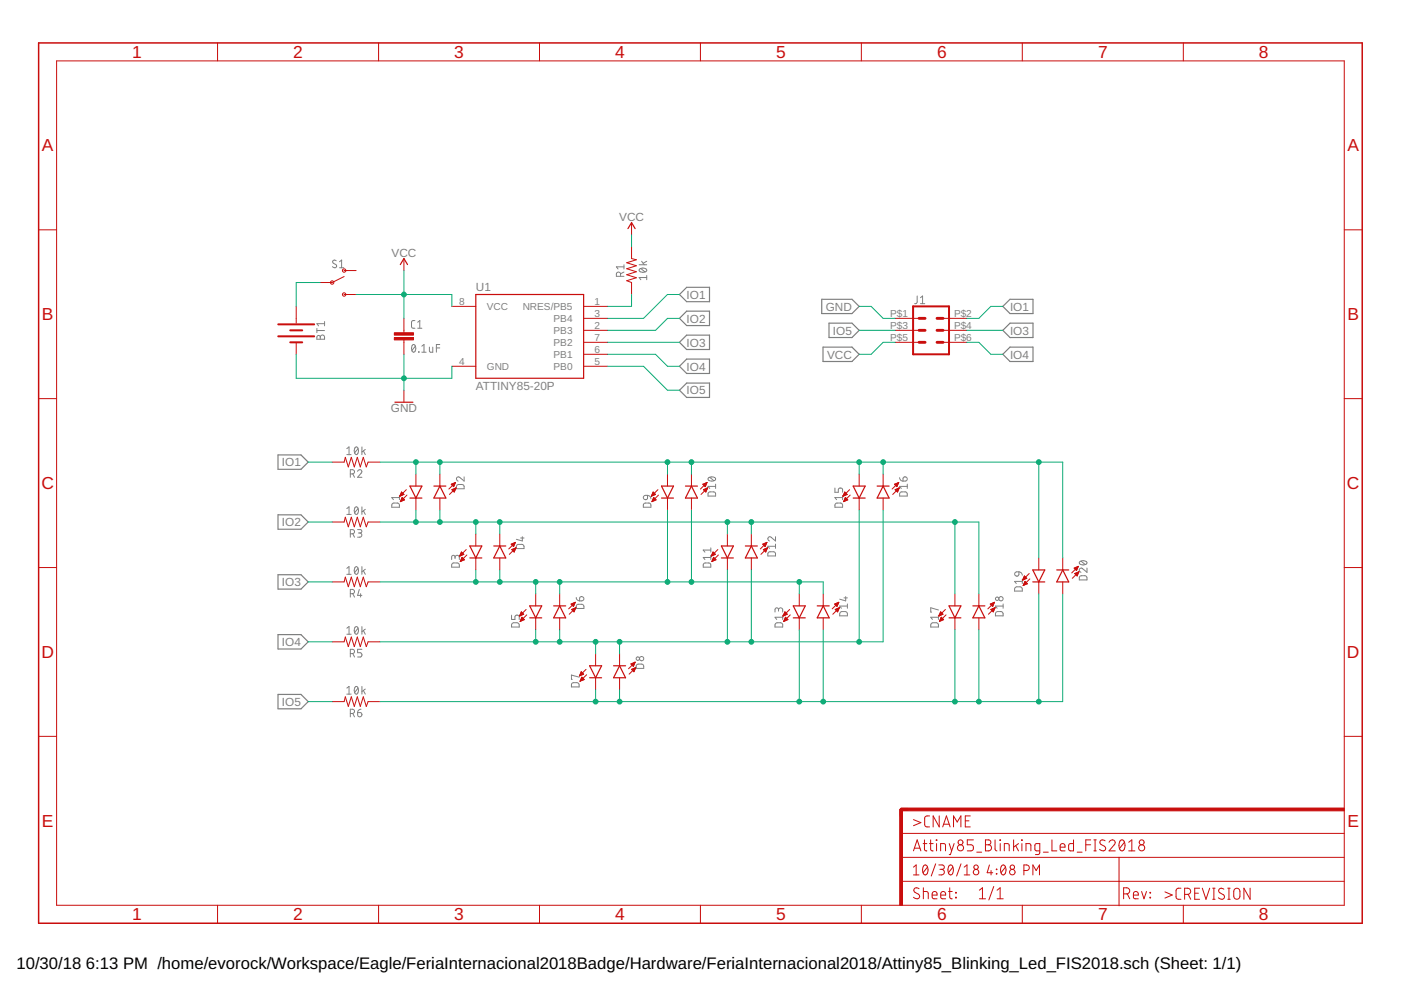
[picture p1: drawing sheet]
<svg xmlns="http://www.w3.org/2000/svg" width="297mm" height="210mm" viewBox="0 0 297 210" stroke-linecap="round" stroke-linejoin="round" font-family="sans-serif">
<g fill="none" stroke="#808080" stroke-width=".21">
<path d="M71.3 55.3l-.2-.1a.38 .38 0 0 0-.5 .1 .38 .38 0 0 0 .1 .5l.5 .3a.44 .44 0 0 1-.1 .7 .44 .44 0 0 1-.6-.3M72 55.5l.4-.4v1.7M72 56.8h.9M131.6 58.6v-.5a.44 .44 0 0 0-.5-.4 .44 .44 0 0 0-.4 .4v.5h1.6M132.3 57.7l-.7 .3M132.3 56.6h-1.6l.3 .4M132.3 56.1v.9M135.5 56.1h1.6M135.6 57a1 1 0 0 1 1.5 .3 .95 .95 0 0 1-1.6 0zM135.9 56.9l.9 .8M136 55.4l.6 .7M137.1 58.8h-1.6l.4 .5"/>
<path d="M137.1 58.4v.9M137.1 55.4l-.7 .4M67.2 69.6v.9M67.2 70.1h1.6M67.3 71.2l.4-.1 .2 .4a.46 .46 0 0 1 .5-.5 .46 .46 0 0 1 .4 .5v.4h-1.6zM67.9 71.5v.4M68.8 68.2v.9M68.8 68.6h-1.6l.3 .5M87.5 73.2l.1-.1a.8 .8 0 0 1 .6 .5 .8 .8 0 0 1-.2 .8l-.3 .3a1.04 1.04 0 0 1-.2-1.5zM88 68h-.5l-.3 .3 .1 1.1 .2 .2h.5M88.1 73.4l-.8 .9M88.6 69.6h.9"/>
<path d="M88.6 68.3l.4-.3v1.6M88.8 74.6v.1zM89.4 74.7h.9M89.4 73.4l.5-.4v1.7M91 73.6l.1 .9 .2 .2h.5v-1.1M92.5 73.8h.7M93.2 73h-.7v1.7M194.5 62.8l-.1 1.4-.2 .2h-.3M195.2 64.4h.9M195.2 63.1l.4-.3v1.6M73.5 95.1l.5-.3v1.6M73.5 96.4h.9"/>
<path d="M75.3 94.9l.3-.1a.97 .97 0 0 1 0 1.6 1.03 1.03 0 0 1-.3-1.5zM75.8 99.9a.44 .44 0 0 1 .7-.3 .44 .44 0 0 1 .1 .7l-.8 .9h.9M75.9 95.1l-.7 .9M76.7 94.8v1.6M77 95.6l.4 .8M77.4 95.3l-.7 .5M73.5 107.8l.5-.3v1.6M73.5 109.1h.9M74.3 100.5h.4a.44 .44 0 0 0 .5-.5 .44 .44 0 0 0-.5-.4h-.4v1.6M74.3 113.2h.4a.44 .44 0 0 0 .5-.5 .44 .44 0 0 0-.5-.4h-.4v1.6M74.8 100.5l.4 .7M74.8 113.2l.4 .7"/>
<path d="M75.3 107.6l.3-.1a.95 .95 0 0 1 0 1.6 1 1 0 0 1-.3-1.5zM75.8 112.3h.6a.36 .36 0 0 1 .3 .3 .36 .36 0 0 1-.3 .4h-.4M75.9 107.8l-.7 .9M76.3 113a.44 .44 0 0 1 .4 .5 .44 .44 0 0 1-.4 .4h-.5M76.7 107.5v1.6M77 108.3l.4 .8M77.4 108l-.7 .5M83.2 106.8l1.2-.1 .2 .2 .1 .6h-1.6zM84.7 105v.9M84.7 105.5h-1.6l.3 .4M95.9 119.5l1.2-.1 .2 .2 .1 .6h-1.6zM96.5 118.2a.46 .46 0 0 1 .4-.5 .46 .46 0 0 1 .5 .5v.4"/>
<path d="M96.5 118.4v-.3a.36 .36 0 0 0-.4-.4 .36 .36 0 0 0-.3 .4v.5M96.9 102.8h1.2l.3 .2v.6h-1.6zM98.4 101.1v.9l-.9-.8a.44 .44 0 0 0-.7 .2 .44 .44 0 0 0 .3 .6M109.6 115.5l1.2-.1 .3 .3v.6h-1.6zM110.4 114.1h.7M110.7 113.8v.9l-1.2-.4M136.5 106.8l1.2-.1 .3 .2v.6h-1.6zM136.5 105.2l.8-.2v.6a.45 .45 0 0 1-.7 .3 .45 .45 0 0 1-.1-.7zM137.3 105l.6 .3 .1 .5M149.2 119.5l1.2-.1 .3 .2v.6h-1.6zM150.2 101.3a1 1 0 0 1 1.5 .3 .95 .95 0 0 1-1.6 0zM150.2 104.4l1.2-.1 .3 .3v.6h-1.6z"/>
<path d="M150.5 101.2l.9 .7M150.7 116.2v.9M150.7 117.7v.9M150.7 118.2h-1.6l.4 .4M150.7 116.6h-1.6l.4 .5M151.7 102.7v.9M151.7 103.1h-1.6l.4 .5M162.9 117.1l1.2-.1 .3 .3v.6h-1.6zM164.4 113.8v.9l-.9-.8a.45 .45 0 0 0-.7 .2 .45 .45 0 0 0 .4 .6M164.4 115.4v.9M164.4 115.8h-1.6l.4 .5M177 103.5v.9h.7v-.6a.46 .46 0 0 1 .5-.3 .46 .46 0 0 1 .4 .3v.6"/>
<path d="M177.2 106.8l1.2-.1 .2 .2v.6h-1.6zM178.6 105.5h-1.6l.4 .4M178.6 105v.9M190.7 101.3l.3 .6 .5 .1M190.9 104.4l1.2-.1 .2 .3 .1 .6h-1.7zM191.6 101.2a.46 .46 0 0 1 .7 .1 .46 .46 0 0 1-.4 .7h-.4zM192.4 103.1h-1.7l.4 .5M192.4 102.7v.9M228.9 119.1a1.03 1.03 0 0 1 1.6 .2 .97 .97 0 0 1-1.7 0zM229.2 119l.9 .7M73.5 120.5l.5-.4v1.7M73.5 133.2l.5-.4v1.7"/>
<path d="M73.5 121.8h.9M73.5 134.5h.9M74.3 125.9h.4a.46 .46 0 0 0 .5-.5 .46 .46 0 0 0-.5-.4h-.4v1.6M74.3 138.6h.4a.46 .46 0 0 0 .5-.5 .46 .46 0 0 0-.5-.4h-.4v1.6M74.8 125.9l.4 .7M74.8 138.6l.4 .7M75.3 120.3l.3-.2a.97 .97 0 0 1 0 1.7 1 1 0 0 1-.3-1.5zM75.3 132.9l.3-.1a.97 .97 0 0 1 0 1.7 1.02 1.02 0 0 1-.3-1.6zM75.9 120.5l-.7 .9M75.9 133.2l-.7 .9M76.2 125l-.4 1.2h.9M76.5 125.9v.7"/>
<path d="M76.7 137.7h-.9v.7h.6a.46 .46 0 0 1 .3 .4 .46 .46 0 0 1-.3 .5h-.6M76.7 120.1v1.7M76.7 132.8v1.7M77 121l.4 .8M77 133.7l.4 .8M77.4 120.7l-.7 .5M77.4 133.4l-.7 .5M108.5 130.4v.9h.7v-.5a.46 .46 0 0 1 .4-.4 .46 .46 0 0 1 .5 .4v.5M108.6 132.2l.3-.2 .9 .1 .2 .2 .1 .6h-1.6zM122.2 126.7l.1 .4 .6 .3M122.3 128.2l1.2-.1 .3 .3v.6h-1.6zM123 126.6a.46 .46 0 0 1 .7 .2 .46 .46 0 0 1-.4 .6h-.4z"/>
<path d="M164.5 132.2l.3-.2 .9 .1 .2 .2v.6h-1.6zM165.1 129.3a.44 .44 0 0 1 .4-.4 .44 .44 0 0 1 .4 .4v.5M165.1 129.6v-.4a.37 .37 0 0 0-.4-.3 .37 .37 0 0 0-.4 .3v.6M165.9 130.4v.9M165.9 130.9h-1.6l.4 .4M178.2 129.8l.3-.1h.9l.2 .3 .1 .6h-1.7zM178.9 126.8h.8M179.3 126.5v.9l-1.3-.4M179.7 128.1v.9M179.7 128.5h-1.7l.4 .5M197.5 132.2l.3-.2 .9 .1 .2 .2 .1 .6h-1.7zM199 130.9h-1.7l.4 .4"/>
<path d="M199 129.3l-1.7-.4v.9h.2M199 130.4v.9M211.2 129.8l.3-.1h.9l.2 .3 .1 .6h-1.6zM212.7 128.5h-1.6l.3 .5M212.7 128.1v.9M215.2 124.6l.4-.2 .9 .1 .2 .2v.6h-1.6zM215.2 121.4l.8-.2v.6a.46 .46 0 0 1-.6 .3 .46 .46 0 0 1-.2-.7zM216 121.2l.5 .2 .2 .6M216.7 122.8v.9M216.7 123.3h-1.6l.4 .4M229 122.2l1.2-.1 .2 .2 .1 .7h-1.7zM230.5 120.4v.9l-.9-.7a.44 .44 0 0 0-.8 .1 .44 .44 0 0 0 .4 .6"/>
<path d="M73.5 145.9l.5-.4v1.7M73.5 147.2h.9M74.3 151.3h.4a.46 .46 0 0 0 .5-.5 .46 .46 0 0 0-.5-.4h-.4v1.6M74.8 151.3l.4 .7M75.3 145.6h.1a.8 .8 0 0 1 .7 .5 .8 .8 0 0 1-.2 .8l-.2 .3a.8 .8 0 0 1-.7-.6 .8 .8 0 0 1 .2-.8zM75.8 151.1h.6a.45 .45 0 0 1 .3 .5 .45 .45 0 0 1-.5 .4 .45 .45 0 0 1-.4-.5zM75.9 145.9l-.7 .9M76.5 150.4l-.6 .3-.1 .4M76.7 145.5v1.7M77 146.4l.4 .8M77.4 146.1l-.7 .5M121.3 144.9l1.2-.1 .2 .2 .1 .6h-1.6z"/>
<path d="M122.8 143.6l-1.6-.5v.9h.1M135 140.9l.3-.1h.9l.3 .3v.6h-1.6z"/>
<circle cx="135.2" cy="139.6" r=".37"/>
<circle cx="136" cy="139.6" r=".46"/>
<circle cx="211.4" cy="127" r=".36"/>
<circle cx="212.2" cy="126.9" r=".46"/>
</g>
<g fill="none" stroke="#808080" stroke-width=".25">
<path d="M144.1 62.4l1.5-1.5h4.8v3.1h-4.8zM144.1 67.5l1.5-1.5h4.8v3h-4.8zM144.1 72.6l1.5-1.5h4.8v3h-4.8zM144.1 77.7l1.5-1.6h4.8v3.1h-4.8zM174.2 63.5h6.4l1.6 1.5-1.6 1.5h-6.4zM174.5 73.6h6.1l1.6 1.5-1.6 1.5h-6.1zM175.8 68.5h4.8l1.6 1.5-1.6 1.6h-4.8zM212.6 65l1.5-1.5h4.9v3h-4.9zM212.6 75.1l1.5-1.5h4.9v3h-4.9zM212.6 70l1.5-1.5h4.9v3.1h-4.9zM58.9 96.5h4.9l1.5 1.5-1.5 1.5h-4.9zM144.1 82.7l1.5-1.5h4.8v3.1h-4.8z"/>
<path d="M58.9 109.2h4.9l1.5 1.5-1.5 1.5h-4.9zM58.9 121.9h4.9l1.5 1.5-1.5 1.5h-4.9zM58.9 134.6h4.9l1.5 1.5-1.5 1.5h-4.9zM58.9 147.2h4.9l1.5 1.6-1.5 1.5h-4.9z"/>
</g>
<g fill="none" stroke="#c90d0c" stroke-width=".25">
<path d="M84.9 56.1l.7-1.3 .8 1.3M133.1 48.5l.8-1.3 .8 1.3M100.9 62.4h22.8v17.8h-22.8zM83.7 85.3h3.8M86.9 103.1h2.6l-1.3 2.5zM86.9 105.6h2.6M92 103.1h2.5M93.3 103.1l1.2 2.5h-2.5zM99.6 115.8h2.6l-1.3 2.5zM99.6 118.3h2.6M104.7 115.8h2.5M106 115.8l1.2 2.5h-2.5z"/>
<path d="M140.3 105.6h2.5M140.3 103.1h2.5l-1.3 2.5zM145.3 103.1h2.6M146.6 103.1l1.3 2.5h-2.6zM153 118.3h2.5M153 115.8h2.5l-1.3 2.5zM158 115.8h2.6M159.3 115.8l1.3 2.5h-2.6zM180.9 105.6h2.5M180.9 103.1h2.5l-1.2 2.5zM186 103.1h2.5M187.2 103.1l1.3 2.5h-2.5z"/>
<path d="M112.3 128.5h2.6l-1.3 2.5zM112.3 131h2.6M117.4 128.5h2.5M118.7 128.5l1.2 2.5h-2.5zM168.2 131h2.5M168.2 128.5h2.5l-1.2 2.5zM173.3 128.5h2.5M174.5 128.5l1.3 2.5h-2.5zM201.2 131h2.5M201.2 128.5h2.5l-1.2 2.5zM206.3 128.5h2.5M207.5 128.5l1.3 2.5h-2.5z"/>
<path d="M219 120.8h2.5l-1.3 2.6zM219 123.4h2.5M224 120.8h2.6M225.3 120.8l1.3 2.6h-2.6zM125 141.2h2.6l-1.3 2.5zM125 143.7h2.6M130.1 141.2h2.5M131.4 141.2l1.2 2.5h-2.5z"/>
</g>
<g fill="none" stroke="#c90d0c" stroke-width=".21">
<path d="M12 12.9h273v179h-273zM46.1 9.1v3.8M80.3 9.1v3.8M114.4 9.1v3.8M148.5 9.1v3.8M182.6 9.1v3.8M216.7 9.1v3.8M250.9 9.1v3.8M8.2 48.7h3.8M73 58.6l-2.6 1.3h-2.5M73 57.4h2.5M85.6 54.8v2.6"/>
<path d="M133.9 52.3v2.5l1 .3-2 .6 2 .6-2 .7 2 .6-2 .7 2 .6-2 .6 1 .4v2.5M133.9 47.2v2.5M285 48.7h3.8M62.8 65v3.5M62.8 72.6v2.5M73 62.4h2.5M85.6 67.5v3M85.6 72.1v3M95.8 77.7h5.1M95.8 65h5.1M123.7 77.7h5.1M123.7 75.1h5.1"/>
<path d="M123.7 72.6h5.1M123.7 70h5.1M123.7 67.5h5.1M123.7 65h5.1M189.8 72.6h5.1M189.8 70h5.1M189.8 67.5h5.1M199.9 72.6h5.1M199.9 70h5.1M199.9 67.5h5.1M8.2 84.5h3.8M70.4 98h2.6l.2-1 .7 2 .6-2 .6 2 .7-2 .6 2 .6-2 .7 2 .3-1h2.6"/>
<path d="M85.6 82.7v2.6M285 84.5h3.8M70.4 110.7h2.6l.2-1 .7 2 .6-2 .6 2 .7-2 .6 2 .6-2 .7 2 .3-1h2.6M84.8 105.2h.1M84.8 105.1h.3M84.9 105h.5M84.9 104.8h.7M84.9 106.3h.2M85 104.7h.5M85 106.2h.3M85 104.6h.4M85 106h.6"/>
<path d="M85.1 105.9h.6M85.1 104.5h.2M85.1 104.4h.1M85.1 105.8h.5M85.2 105.7h.3M85.2 105.6h.2M85.3 105.5l.5 .5-.9 .4zM85.6 104.8l-.5-.5-.3 .9M85.6 104.8l-.8 .4M86.1 103.8l-1.3 1.4M86.3 105l-1.4 1.4M88.2 100.5v2.6"/>
<path d="M88.2 105.6v2.5M93.3 100.5v2.6M93.3 105.6v2.5M95.7 102.7l.9-.4-.4 .9zM95.7 102.7h.7M95.8 102.8h.6M95.8 103.8l.9-.4-.4 .9zM95.9 103.9h.6M95.9 102.9h.4M96 104h.5M96 103.8h.6M96 102.6h.5"/>
<path d="M96 103h.3M96.1 104.1h.3M96.1 103.1h.1M96.2 104.2h.2M96.3 103.6h.3M96.3 102.4h.2M96.5 103.5h.2M96.6 102.3l-1.4 1.4M96.6 102.3h.1M96.7 103.4l-1.4 1.4M97.5 117.9h.1M97.5 117.8h.4"/>
<path d="M97.6 117.6h.5M97.6 117.5h.7M97.6 119h.3M97.7 117.4h.5M97.7 118.8h.4M97.7 117.3h.4M97.7 118.7h.7M97.8 117.1h.2M97.8 118.6h.6M97.8 117l.5 .5-.8 .4zM97.8 118.5h.5M97.9 118.3h.2"/>
<path d="M97.9 118.2h.1M98 118.2l.5 .5-.9 .4zM98.8 116.5l-1.3 1.4M99 117.7l-1.4 1.4M100.9 113.2v2.6M100.9 118.3v2.5M106 113.2v2.6M106 118.3v2.5M108.4 115.4l.9-.4-.4 .9zM108.5 115.4h.6M108.5 115.3h.6M108.5 116.5l.9-.4-.4 .9z"/>
<path d="M108.5 116.5h.7M108.6 115.6h.4M108.6 116.6h.6M108.7 115.7h.3M108.8 116.8h.3M108.8 116.4h.5M108.8 115.2h.4M108.8 115.8h.1M108.9 116.9h.2M109 116.3h.3M109.1 115.1h.1M109.3 115l-1.4 1.4"/>
<path d="M109.3 116.2h.1M109.4 116.1l-1.4 1.4M138.1 105.2h.1M138.2 105.1h.2M138.2 105h.5M138.3 104.8h.7M138.3 106.3h.1M138.3 104.7h.6M138.3 106.2h.4M138.4 104.6h.3M138.4 106h.6M138.4 104.5h.2"/>
<path d="M138.4 105.9h.6M138.5 105.8h.4M138.5 104.4h.1M138.5 105.7h.3M138.6 105.6h.1M138.6 105.5l.5 .5-.9 .4zM139 104.8l-.5-.5-.4 .9M139 104.8l-.9 .4M139.5 103.8l-1.4 1.4M139.6 105l-1.4 1.4M141.5 100.5v2.6M141.5 105.6v2.5"/>
<path d="M146.6 100.5v2.6M146.6 105.6v2.5M149 102.7l.9-.4-.4 .9zM149.1 102.7h.7M149.1 102.8h.6M149.1 103.8l.9-.4-.4 .9zM149.2 103.9h.6M149.2 102.9h.4M149.3 104h.5M149.3 103.8h.6M149.3 102.6h.5M149.4 103h.2"/>
<path d="M149.4 104.1h.3M149.5 103.1h.1M149.5 104.2h.2M149.6 103.6h.3M149.6 102.4h.2M149.9 103.5h.1M149.9 102.3h.1M149.9 102.3l-1.4 1.4M150 103.4l-1.4 1.4M150.8 117.9h.1M150.9 117.8h.3M150.9 117.6h.6"/>
<path d="M151 117.5h.6M151 119h.2M151 117.4h.5M151 118.8h.4M151.1 117.3h.3M151.1 118.7h.6M151.1 118.6h.6M151.1 117.1h.2M151.2 118.5h.4M151.2 117l.5 .5-.9 .4zM151.2 118.3h.3M151.3 118.2h.1"/>
<path d="M151.3 118.2l.5 .5-.9 .4zM152.2 116.5l-1.4 1.4M152.3 117.7l-1.4 1.4M154.2 113.2v2.6M154.2 118.3v2.5M159.3 113.2v2.6M159.3 118.3v2.5M161.7 115.4l.9-.4-.4 .9zM161.8 115.4h.6M161.8 115.3h.7M161.9 116.5h.7M161.9 115.6h.4"/>
<path d="M162 116.6h.5M162 115.7h.3M162.1 116.4h.5M162.1 116.8h.4M162.1 115.2h.4M162.1 115.8h.1M162.2 116.9h.2M162.3 117h.1M162.4 116.3h.3M162.4 115.1h.2M162.6 115l-1.4 1.4M162.6 116.2h.1"/>
<path d="M162.7 116.1l-1.4 1.4M162.7 116.1l-.4 .9M162.7 116.1l-.9 .4 .5 .5M178.7 105.2h.1M178.8 105.1h.2M178.8 105h.5M178.9 104.8h.7M178.9 106.3h.1M178.9 104.7h.6M178.9 106.2h.4M179 104.6h.4M179 106h.6"/>
<path d="M179 104.5h.2M179 105.9h.7M179.1 104.4h.1M179.1 105.8h.5M179.1 105.7h.3M179.2 105.6h.1M179.2 105.5l.5 .5-.8 .4zM179.6 104.8l-.5-.5-.4 .9M179.6 104.8l-.9 .4M180.1 103.8l-1.4 1.4M180.3 105l-1.4 1.4M182.2 100.5v2.6"/>
<path d="M182.2 105.6v2.5M187.2 100.5v2.6M187.2 105.6v2.5M189.7 102.7h.7M189.8 102.8h.5M189.8 103.8l.9-.4-.4 .9zM189.8 103.9h.7M189.9 102.9h.4M189.9 104h.5M189.9 103.8h.6M190 102.6h.4M190 103h.2"/>
<path d="M190.1 104.1h.3M190.1 103.1h.1M190.2 104.2h.1M190.2 103.6h.4M190.2 102.4h.3M190.5 103.5h.1M190.5 102.3h.1M190.5 102.3l-1.4 1.4M190.5 102.3l-.3 .9-.5-.5M190.5 102.3l-.8 .4M190.7 103.4l-1.4 1.4M220.2 118.3v2.5"/>
<path d="M225.3 118.3v2.5M8.2 120.3h3.8M70.4 123.4h2.6l.2-1 .7 2 .6-2 .6 2 .7-2 .6 2 .6-2 .7 2 .3-1h2.6M70.4 136.1h2.6l.2-1 .7 2 .6-2 .6 2 .7-2 .6 2 .6-2 .7 2 .3-1h2.6M110.2 130.5h.2M110.2 130.4h.4M110.3 130.3h.6M110.3 131.7h.1M110.3 130.2h.7M110.3 131.6h.3M110.4 130h.4M110.4 131.5h.5"/>
<path d="M110.4 129.9h.3M110.4 131.4h.8M110.5 131.3h.5M110.5 129.8h.1M110.5 129.7l.5 .5-.8 .4zM110.6 131.1h.3M110.6 131h.2M110.7 130.9l.5 .5-.9 .4M110.7 130.9l-.4 .9M110.7 130.9h.1M111.5 129.2l-1.3 1.4M111.7 130.4l-1.4 1.4"/>
<path d="M113.6 125.9v2.6M113.6 131v2.5M118.7 125.9v2.6M118.7 131v2.5M121.1 128.1l.9-.4-.4 .9zM121.1 128.1h.7M121.2 129.2h.7M121.2 128.2h.5M121.3 128h.5M121.3 129.3h.6M121.4 128.4h.3M121.4 129.4h.4"/>
<path d="M121.5 128.5h.1M121.5 129.1h.5M121.5 127.9h.4M121.6 129.6h.2M121.7 129.7h.1M121.8 129h.2M121.8 127.8h.1M122 127.7l-1.4 1.4M122.1 128.8l-1.4 1.4M122.1 128.8l-.4 .9-.5-.5M122.1 128.8l-.9 .4M122.1 128.8v.1"/>
<path d="M126.3 138.6v2.6M131.4 138.6v2.6M166.1 130.5h.1M166.1 130.4h.4M166.2 130.3h.6M166.2 131.7h.1M166.2 130.2h.7M166.2 131.6h.3M166.3 130h.4M166.3 131.5h.5M166.3 129.9h.3M166.3 131.4h.7"/>
<path d="M166.4 129.8h.1M166.4 131.3h.5M166.4 131.1h.4M166.4 129.7l.5 .5-.9 .4zM166.5 131h.2M166.5 130.9h.1M166.5 130.9l-.3 .9M166.5 130.9l.5 .5-.8 .4M167.4 129.2l-1.4 1.4M167.6 130.4l-1.4 1.4M169.5 125.9v2.6M169.5 131v2.5"/>
<path d="M174.5 125.9v2.6M174.5 131v2.5M177 128.1l.8-.4-.3 .9zM177 128.1h.7M177.1 129.2h.7M177.1 128.2h.5M177.1 128h.6M177.2 129.3h.6M177.2 128.4h.3M177.3 129.4h.4M177.4 128.5h.1M177.4 129.1h.5"/>
<path d="M177.4 129.6h.3M177.4 127.9h.4M177.5 129.7h.1M177.7 129h.2M177.7 127.8h.1M177.8 127.7l-1.4 1.4M177.9 128.8h.1M178 128.8l-1.4 1.4M178 128.8l-.4 .9-.5-.5M178 128.8l-.9 .4M199.1 130.5h.1M199.1 130.4h.4"/>
<path d="M199.2 130.3h.6M199.2 131.7h.1M199.2 131.6h.3M199.2 130.2h.7M199.3 130h.4M199.3 131.5h.5M199.3 129.9h.3M199.3 131.4h.7M199.4 129.8h.1M199.4 131.3h.5M199.4 131.1h.4M199.4 129.7l.5 .5-.8 .4z"/>
<path d="M199.5 131h.2M199.5 130.9h.1M199.6 130.9l-.4 .9M199.6 130.9l.5 .5-.9 .4M200.4 129.2l-1.3 1.4M200.6 130.4l-1.4 1.4M202.5 125.9v2.6M202.5 131v2.5M207.5 125.9v2.6M207.5 131v2.5M210 128.1l.8-.4-.3 .9zM210 128.1h.7"/>
<path d="M210.1 129.2l.9-.4-.4 .9zM210.1 129.2h.7M210.1 128.2h.5M210.1 128h.6M210.2 129.3h.6M210.2 128.4h.4M210.3 129.4h.4M210.4 128.5h.1M210.4 129.1h.5M210.4 129.6h.3M210.4 127.9h.4M210.5 129.7h.1"/>
<path d="M210.7 129h.2M210.7 127.8h.1M210.8 127.7l-1.4 1.4M211 128.8l-1.4 1.4M211 128.8v.1M216.9 122.9h.1M216.9 122.8h.4M216.9 124.1h.1M217 122.7h.5M217 122.6h.7M217 124h.2M217 122.4h.5"/>
<path d="M217 123.9h.5M217.1 122.3h.3M217.1 123.8h.7M217.1 122.2h.2M217.1 123.7h.6M217.2 122.1l.5 .5-.9 .4zM217.2 123.5h.4M217.3 123.4h.2M217.3 123.3l.5 .5-.9 .3zM217.3 123.3h.1M218.2 121.6l-1.4 1.4M218.3 122.7l-1.4 1.4"/>
<path d="M220.2 123.4v2.5M225.3 123.4v2.5M227.7 120.5l.9-.4-.4 .9zM227.8 120.5h.6M227.9 121.6h.7M227.9 120.4h.6M227.9 120.6h.5M228 121.7h.5M228 120.8h.3M228.1 121.8h.4M228.1 121.5h.5M228.2 120.9h.1"/>
<path d="M228.2 120.3h.3M228.2 122h.2M228.3 122.1h.1M228.4 121.4h.3M228.5 120.2h.1M228.6 120.1l-1.4 1.4M228.7 121.2h.1M228.7 121.2l-.8 .4M228.7 121.2l-1.3 1.4M228.7 121.2l-.3 .9-.5-.5M285 120.3h3.8M8.2 156.1h3.8"/>
<path d="M70.4 148.8h2.6l.2-1.1 .7 2.1 .6-2.1 .6 2.1 .7-2.1 .6 2.1 .6-2.1 .7 2.1 .3-1h2.6M122.9 143.2h.2M123 143.1h.4M123 143h.7M123 144.4h.1M123.1 142.8h.5M123.1 144.3h.3M123.1 142.7h.4M123.1 144.2h.6M123.2 142.6h.2M123.2 144h.6M123.2 142.5h.1"/>
<path d="M123.2 143.9h.5M123.2 142.4l.5 .5-.8 .4zM123.3 143.8h.3M123.3 143.7h.2M123.4 143.6l.5 .5-.9 .3zM124.2 141.9l-1.3 1.4M124.4 143.1l-1.4 1.3M126.3 143.7v2.5M131.4 143.7v2.5M133.8 140.8h.7M133.9 141.9l.9-.4-.4 .9zM133.9 140.9h.6"/>
<path d="M134 142h.6M134 141.9h.6M134 141h.4M134 140.7h.6M134.1 142.1h.4M134.2 141.1h.1M134.2 142.2h.3M134.3 141.3h.1M134.3 141.8h.4M134.3 140.5h.3M134.3 142.3h.2M134.6 141.6h.1"/>
<path d="M134.6 140.4h.1M134.7 140.4l-1.4 1.4M134.7 140.4l-.4 .9-.5-.5M134.7 140.4l-.9 .4M134.8 141.5l-1.4 1.4M285 156.1h3.8M191.1 176.7h93.9M193.7 173.8l1.5 .6-1.5 .7M193.9 179.8h1.2M195.7 178.9h.8M196 178.1v2.1l.5 .2M197.1 178.9h.7"/>
<path d="M197.1 173h-.7l-.4 .5 .1 1.6 .3 .2h.7M197.3 178.1v2.1l.5 .2M198.5 178.1l.1 .1zM198.6 178.9v1.5M199.1 173v2.3l-1.3-2.3v2.3M199.9 175.3l.8-2.3 .7 2.3M200.1 174.8h1.1M201.3 178.9l.5 1.5M202.2 175.3v-2.3l.7 1.3 .8-1.3v2.3M202.3 178.9l-.8 2.3h-.2M204.7 174h.7M205.7 173h-1v2.3h1"/>
<path d="M206.4 178.1h-1.3v1h.8a.66 .66 0 0 1 .5 .7 .66 .66 0 0 1-.5 .6h-.8M208.9 178.1h.7a.52 .52 0 0 1 .5 .5 .52 .52 0 0 1-.5 .5 .65 .65 0 0 1 .6 .7 .65 .65 0 0 1-.6 .6h-.7zM208.9 179.1h.7M211 178.1v1.9l.1 .3 .3 .1M212 178.1l.1 .1zM212.1 178.9v1.5M214.9 178.1v2.3M215.3 179.3l.6 1.1M215.9 178.9l-1 .7M216.6 178.1l.1 .1zM216.7 178.9v1.5M223 178.1v2.3h1.1"/>
<path d="M224.8 179.6h1a.54 .54 0 0 0-.4-.7 .54 .54 0 0 0-.6 .5l.1 .9 .9 .1M227.6 178.1v2.3h-.8l-.2-.4v-.9l.2-.2h.8M230.2 179.1h1M231.2 178.1h-1v2.3M231.9 178.1h.5M232.2 178.1v2.3M234.3 178.3a.58 .58 0 0 0-.9-.1 .58 .58 0 0 0 0 .8l.8 .4a.54 .54 0 0 1 .1 .8 .54 .54 0 0 1-.7 .2l-.5-.3M235.1 178.6a.64 .64 0 0 1 1-.5 .64 .64 0 0 1 .1 1l-1.1 1.3h1.4M237.6 178.2a.65 .65 0 0 1 .7 .1 .65 .65 0 0 1 .2 .6 .99 .99 0 0 1-.8 1.5 1.61 1.61 0 0 1-.1-2.2zM238.4 178.6l-1 1.3M239.3 178.6l.7-.5v2.3M46.1 191.9v3.8"/>
<path d="M80.3 191.9v3.8M114.4 191.9v3.8M148.5 191.9v3.8M182.6 191.9v3.8M191.1 186.9h93.9M191.1 181.8h93.9M193.7 180.4l.8-2.3 .7 2.3M193.7 183.9l.5-.5v2.1M193.7 185.5h1.1M194.9 188.4a.58 .58 0 0 0-.9-.1 .58 .58 0 0 0 0 .9l.7 .4a.58 .58 0 0 1 .1 .9 .58 .58 0 0 1-.9-.1l-.2-.2M195.8 189l.9 .1 .1 1.5M195.8 188.2v2.4"/>
<path d="M195.9 183.5l.1-.1a.86 .86 0 0 1 .7 1.3v.3a.51 .51 0 0 1-.5 .5 .51 .51 0 0 1-.5-.5l-.1-.8zM196.6 183.9l-.9 1.1M197.6 189.8h1.1a.54 .54 0 0 0-.4-.8 .54 .54 0 0 0-.7 .5l.2 1 .9 .1M198.4 183.2l-1 2.5M199.1 183.4h.6a.47 .47 0 0 1 .5 .5 .47 .47 0 0 1-.5 .4h-.4M199.4 180.4v-1.5l1 .1 .1 1.4M199.5 189.8h1a.54 .54 0 0 0-.4-.8 .54 .54 0 0 0-.6 .5l.1 1 .9 .1M199.6 184.3a.59 .59 0 0 1 .6 .6 .59 .59 0 0 1-.6 .6h-.5M201.1 189h.8M201.2 183.5l.2-.1a.86 .86 0 0 1 .7 1.3v.3a.5 .5 0 0 1-.5 .5 .5 .5 0 0 1-.5-.5l-.1-.8zM201.4 188.2v2l.1 .3 .4 .1M202 183.9l-.9 1.1"/>
<path d="M202.6 189.2l.2 .1zM202.6 190.2l.2 .2zM203.8 183.2l-1 2.5M204.4 185.5h1.2M204.4 183.9l.6-.5v2.1M207.1 180.7h1M207.6 190.6h1.4M207.6 188.7l.7-.5v2.4M209.8 183.4l-.5 1.6h1.2M210.1 184.6v.9M210.7 188l-1 2.8M211.2 184.3l.1 .1z"/>
<path d="M211.2 185.2l.1 .1zM211.4 190.6h1.3M211.4 188.7l.6-.5v2.4M212.4 183.5l.1-.1a.86 .86 0 0 1 .8 1.3l-.1 .3a.51 .51 0 0 1-.5 .5 .51 .51 0 0 1-.5-.5v-.8zM212.9 180.4v-1.5l1 .1 .1 1.4M213.2 183.9l-1 1.1M216.7 191.9v3.8M217.1 184.6h.6a.59 .59 0 0 0 .5-.6 .59 .59 0 0 0-.5-.6h-.6v2.1M217.5 180.4v-1.5l1 .1 .1 1.4M219 185.5v-2.1l.7 1.2 .7-1.2v2.1M220.5 180.4h-.9l-.2-.2v-1.1l.2-.2h.9v1.9l-.3 .4h-.7M221.2 180.7h1"/>
<path d="M228.4 180.7h1M231.9 180.4h.5M237.3 181.8v10.2M238.2 189.5h.7a.65 .65 0 0 0 .6-.6 .65 .65 0 0 0-.6-.7h-.7v2.4M239 189.5l.5 1.1M239.3 180.4h1.3M240.3 189.8h1a.54 .54 0 0 0-.3-.8 .54 .54 0 0 0-.7 .5l.1 1 .9 .1M242 189l.5 1.6 .6-1.6M243.8 190.2l.1 .2zM243.8 189.2l.1 .1zM247 189.1l1.5 .7-1.5 .6M250.4 188.3l-.7 .1-.4 .4 .1 1.7 .3 .1 .7 .1"/>
<path d="M250.9 191.9v3.8M251.2 189.6h.6a.66 .66 0 0 0 .7-.6 .66 .66 0 0 0-.7-.7h-.6v2.4M251.9 189.6l.6 1.1M253.3 189.4h.8M254.3 188.3h-1v2.4h1M254.9 188.3l.8 2.4 .8-2.4M257.1 190.7h.5M257.1 188.3h.5M257.4 188.3v2.4M259.5 188.5a.58 .58 0 0 0-.9-.1 .58 .58 0 0 0 0 .9l.8 .4a.54 .54 0 0 1 .1 .7 .54 .54 0 0 1-.7 .2l-.5-.2M260.3 190.7h.5M260.3 188.3h.5"/>
<path d="M260.6 188.3v2.4M261.7 188.6a.66 .66 0 0 1 .7-.2 .66 .66 0 0 1 .5 .6v1a.66 .66 0 0 1-.7 .7 .66 .66 0 0 1-.6-.7zM265 188.3v2.4l-1.3-2.4v2.4"/>
<circle cx="70.4" cy="59.9" r=".36"/>
<circle cx="73" cy="57.4" r=".36"/>
<circle cx="73" cy="62.4" r=".36"/>
<circle cx="203.6" cy="178.6" r=".52"/>
<circle cx="203.7" cy="179.8" r=".65"/>
<circle cx="242" cy="178.6" r=".52"/>
<circle cx="242.1" cy="179.7" r=".65"/>
<circle cx="206.9" cy="184.9" r=".58"/>
<circle cx="206.9" cy="183.9" r=".47"/>
<circle cx="214.6" cy="183.9" r=".47"/>
<circle cx="214.6" cy="184.9" r=".59"/>
</g>
<path d="M59 68.8h7.6M59 71.3h7.6M61.5 70h2.6M61.5 72.6h2.6M193.6 65h7.6v10.1h-7.6z" fill="none" stroke="#c90d0c" stroke-width=".42"/>
<g fill="#c90d0c" stroke="#c90d0c" stroke-width=".21">
<path d="M83.6 71.6h4.1v.5h-4.1z"/>
<path d="M83.6 70.5h4.1v.6h-4.1z"/>
<path d="M190.8 171.6h.5v20.3h-.5z"/>
<path d="M191 171.3h94v.6h-94z"/>
</g>
<path d="M194.9 72.6h1.2M194.9 70h1.2M194.9 67.5h1.2M198.7 72.6h1.2M198.7 70h1.2M198.7 67.5h1.2M192.3 171.6h-1.2v1.3" fill="none" stroke="#c90d0c" stroke-width=".61"/>
<path d="M8.2 9.1h280.6v186.6h-280.6z" fill="none" stroke="#c90d0c" stroke-width=".32"/>
<g fill="none" stroke="#0dab76" stroke-width=".21">
<path d="M67.9 59.9h-5.1v5.1M85.6 57.4v10.1M133.9 49.7v2.6M62.8 75.1v5.1h33v-2.5M75.5 62.4h20.3v2.6M85.6 75.1v7.6M128.8 72.6h15.3M128.8 75.1h10.2l2.5 2.6h2.6M128.8 77.7h7.6l5.1 5h2.6M133.9 62.4v2.6h-5.1M144.1 62.4h-2.6l-5.1 5.1h-7.6M144.1 67.5h-2.6l-2.5 2.5h-10.2"/>
<path d="M182.2 65h2.5l2.5 2.5h2.6M182.2 70h7.6M189.8 72.6h-2.6l-2.5 2.5h-2.5M205 72.6h2.5l2.6 2.5h2.5M205 70h7.6M212.6 65h-2.5l-2.6 2.5h-2.5M65.3 98h5.1M80.6 98h144.7v20.3M88.2 98v2.5M93.3 98v2.5M141.5 98v2.5M146.6 98v2.5"/>
<path d="M182.2 98v2.5M187.2 98v2.5M220.2 98v20.3M65.3 110.7h5.1M80.6 110.7h126.9v15.2M88.2 108.1v2.6M93.3 108.1v2.6M100.9 110.7v2.5M106 110.7v2.5M141.5 108.1v15.3M146.6 108.1v15.3M154.2 110.7v2.5"/>
<path d="M159.3 110.7v2.5M182.2 108.1v28M187.2 108.1v28h-106.6M202.5 110.7v15.2M65.3 123.4h5.1M65.3 136.1h5.1M80.6 123.4h93.9v2.5M100.9 120.8v2.6M106 120.8v2.6M113.6 123.4v2.5M113.6 133.5v2.6M118.7 123.4v2.5"/>
<path d="M118.7 133.5v2.6M126.3 136.1v2.5M131.4 136.1v2.5M154.2 120.8v15.3M159.3 120.8v15.3M169.5 123.4v2.5M169.5 133.5v15.3M174.5 133.5v15.3M202.5 133.5v15.3M207.5 133.5v15.3M220.2 125.9v22.9M225.3 125.9v22.9h-144.7"/>
<path d="M65.3 148.8h5.1M126.3 146.2v2.6M131.4 146.2v2.6"/>
</g>
<g fill="#0dab76" stroke="#0dab76" stroke-width=".21">
<circle cx="85.6" cy="80.2" r=".51"/>
<circle cx="85.6" cy="62.4" r=".51"/>
<circle cx="93.3" cy="98" r=".51"/>
<circle cx="141.5" cy="98" r=".51"/>
<circle cx="146.6" cy="98" r=".51"/>
<circle cx="182.2" cy="98" r=".51"/>
<circle cx="187.2" cy="98" r=".51"/>
<circle cx="220.2" cy="98" r=".51"/>
<circle cx="88.2" cy="98" r=".51"/>
<circle cx="93.3" cy="110.7" r=".51"/>
<circle cx="100.9" cy="110.7" r=".51"/>
<circle cx="106" cy="110.7" r=".51"/>
<circle cx="154.2" cy="110.7" r=".51"/>
<circle cx="159.3" cy="110.7" r=".51"/>
<circle cx="202.5" cy="110.7" r=".51"/>
<circle cx="88.2" cy="110.7" r=".51"/>
<circle cx="106" cy="123.4" r=".51"/>
<circle cx="113.6" cy="123.4" r=".51"/>
<circle cx="118.7" cy="123.4" r=".51"/>
<circle cx="169.5" cy="123.4" r=".51"/>
<circle cx="141.5" cy="123.4" r=".51"/>
<circle cx="146.6" cy="123.4" r=".51"/>
<circle cx="100.9" cy="123.4" r=".51"/>
<circle cx="118.7" cy="136.1" r=".51"/>
<circle cx="126.3" cy="136.1" r=".51"/>
<circle cx="131.4" cy="136.1" r=".51"/>
<circle cx="182.2" cy="136.1" r=".51"/>
<circle cx="154.2" cy="136.1" r=".51"/>
<circle cx="159.3" cy="136.1" r=".51"/>
<circle cx="113.6" cy="136.1" r=".51"/>
<circle cx="131.4" cy="148.8" r=".51"/>
<circle cx="220.2" cy="148.8" r=".51"/>
<circle cx="207.5" cy="148.8" r=".51"/>
<circle cx="202.5" cy="148.8" r=".51"/>
<circle cx="174.5" cy="148.8" r=".51"/>
<circle cx="169.5" cy="148.8" r=".51"/>
<circle cx="126.3" cy="148.8" r=".51"/>
</g>
<g font-size="3.7" fill="#c90d0c">
<text x="28" y="12.3">1</text>
<text x="62.2" y="12.3">2</text>
<text x="96.3" y="12.3">3</text>
<text x="130.4" y="12.3">4</text>
<text x="164.6" y="12.3">5</text>
<text x="198.7" y="12.3">6</text>
<text x="232.8" y="12.3">7</text>
<text x="266.9" y="12.3">8</text>
<text x="8.9" y="32.1">A</text>
<text x="285.7" y="32.1">A</text>
<text x="8.9" y="67.9">B</text>
<text x="285.7" y="67.9">B</text>
<text x="8.8" y="103.7">C</text>
<text x="285.6" y="103.7">C</text>
<text x="8.8" y="139.5">D</text>
<text x="285.6" y="139.5">D</text>
<text x="8.9" y="175.3">E</text>
<text x="285.7" y="175.3">E</text>
<text x="28" y="195.1">1</text>
<text x="62.2" y="195.1">2</text>
<text x="96.3" y="195.1">3</text>
<text x="130.4" y="195.1">4</text>
<text x="164.6" y="195.1">5</text>
<text x="198.7" y="195.1">6</text>
<text x="232.8" y="195.1">7</text>
<text x="266.9" y="195.1">8</text>
</g>
<g font-size="3.5">
<text x="3.5" y="205.4">10/30/18</text>
<text x="18.2" y="205.4">6:13 PM /home/evorock/Workspace/Eagle/FeriaInternacional2018Badge/Hardware/FeriaInternacional2018/Attiny85_Blinking_Led_FIS2018.sch (Sheet: 1/1)</text>
</g>
<g font-size="2.5" fill="#808080">
<text x="131.3" y="46.9">VCC</text>
<text x="83" y="54.6">VCC</text>
<text x="100.9" y="61.7">U1</text>
<text x="145.6" y="63.3">IO1</text>
<text x="175.1" y="65.9">GND</text>
<text x="214.2" y="65.9">IO1</text>
<text x="145.6" y="68.4">IO2</text>
<text x="176.6" y="70.9">IO5</text>
<text x="214.2" y="70.9">IO3</text>
<text x="145.6" y="73.5">IO3</text>
<text x="175.4" y="76">VCC</text>
<text x="214.2" y="76">IO4</text>
<text x="100.9" y="82.7">ATTINY85-20P</text>
<text x="145.6" y="78.6">IO4</text>
<text x="145.6" y="83.6">IO5</text>
<text x="82.9" y="87.3">GND</text>
<text x="59.8" y="98.9">IO1</text>
<text x="59.8" y="111.6">IO2</text>
<text x="59.8" y="124.3">IO3</text>
<text x="59.8" y="137">IO4</text>
<text x="59.8" y="149.7">IO5</text>
</g>
<g font-size="2.1" fill="#808080">
<text x="97.4" y="64.6">8</text>
<text x="103.2" y="65.7">VCC</text>
<text x="110.8" y="65.7">NRES/PB5</text>
<text x="126.1" y="64.6">1</text>
<text x="117.4" y="70.8">PB3</text>
<text x="117.4" y="68.3">PB4</text>
<text x="126.1" y="69.7">2</text>
<text x="126.1" y="67.2">3</text>
<text x="188.7" y="67.2">P$1</text>
<text x="188.7" y="69.7">P$3</text>
<text x="202.3" y="69.7">P$4</text>
<text x="202.3" y="67.2">P$2</text>
<text x="97.4" y="77.3">4</text>
<text x="117.4" y="75.9">PB1</text>
<text x="117.4" y="73.4">PB2</text>
<text x="126.1" y="77.3">5</text>
<text x="126.1" y="74.8">6</text>
<text x="126.1" y="72.2">7</text>
<text x="188.7" y="72.2">P$5</text>
<text x="202.3" y="72.2">P$6</text>
<text x="103.2" y="78.4">GND</text>
<text x="117.4" y="78.4">PB0</text>
</g>
</svg>
